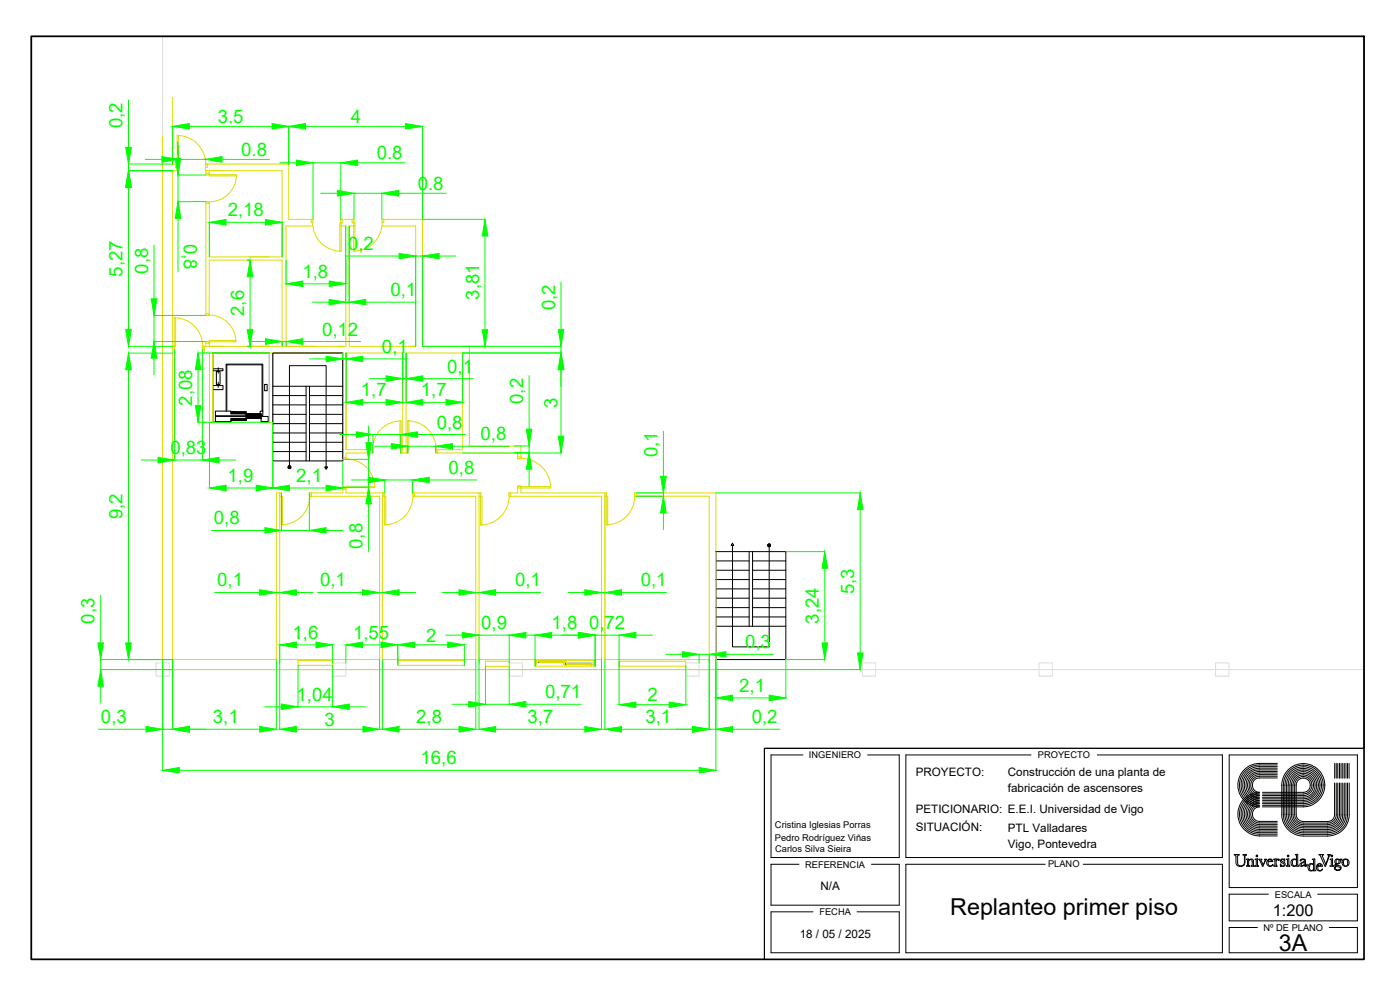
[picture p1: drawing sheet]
<svg xmlns="http://www.w3.org/2000/svg" width="420mm" height="297mm" viewBox="0 0 420 297" stroke-linecap="round" stroke-linejoin="round" font-family="sans-serif">
<!-- layer: Estructura -->
<path d="M48.8 11v189.9h360.5M46.8 198.9h4v4h-4zM99.8 198.9h4v4h-4zM152.8 198.9h4v4h-4zM205.8 198.9h4v4h-4zM258.8 198.9h4v4h-4zM311.8 198.9h4v4h-4zM364.8 198.9h4v4h-4zM46.8 200.9h2" fill="none" stroke="#dcdcdc" stroke-width=".3"/>
<g fill="none" stroke="#dd0" stroke-width=".3">
<path d="M52.7 49.2h.5l.1 1.1h-.6zM53.1 40.6a8.6 8.6 0 0 1 8.6 8.6M53.2 40.7h.4v8.5h-.4zM61.8 49.2h.4v1.1h-.6zM61.8 52h1v.4l-1 .1zM62.8 52.4h8.2v.4h-8.2zM71 52.4a8.2 8.2 0 0 1-8.2 8.2M61.8 60.5l1 .1v.4h-1zM93.4 65.8h.5v1h-.5zM93.8 66.8a8.6 8.6 0 0 0 8.6 8.6M102 66.8h.4v8.6h-.4zM102.3 65.8h.6v1h-.5z"/>
<path d="M105.7 65.8h.6l-.2 1h-.4zM106.1 66.8h.5v8.6h-.5zM114.6 65.8h.6v1h-.5zM114.7 66.8a8.6 8.6 0 0 1-8.6 8.6M52.3 95.3a8.6 8.6 0 0 1 8.5 8.6M52.3 95.3h.4v8.6h-.4zM61.8 94.1h1v.5h-1zM62.8 94.5a8 8 0 0 1 8 8M51.8 103.9h.5l.1 1h-.6zM60.8 103.9h.5v1h-.6zM61.8 102.5l1 .1v.4h-1zM62.8 102.2h8v.4h-8z"/>
<path d="M102.9 137.3h1v.4l-1 .1zM103.9 137.7a8.6 8.6 0 0 1 8.6 8.6M111.4 134.9h.4l.1 1h-.5zM120 126.3h.4v8.6h-.4zM120.4 126.3a8.6 8.6 0 0 0-8.6 8.5M120.4 134.9h.5v1h-.6zM121.9 134.9h.4l.1 1h-.5zM122.3 126.3a8.6 8.6 0 0 1 8.6 8.5M122.3 126.3h.4v8.6h-.4zM130.9 134.9h.5v1h-.6zM155.4 137.1h1v.5l-1 .1zM156.4 137.5a8.9 8.9 0 0 1 8.9 8.9"/>
<path d="M83.9 147.9h.6l-.1 1h-.5zM84.4 148.9h.4v8.6h-.4zM92.8 147.9h.6v1h-.4zM93 148.9a8.6 8.6 0 0 1-8.6 8.6M102.9 146.2l1 .1v.5h-1zM103.9 145.9h8.6v.4h-8.6zM114.9 147.9h.6l-.1 1h-.5zM115.4 148.9h.4v8.6h-.4zM123.8 147.9h.6v1h-.4zM123.9 148.9a8.6 8.6 0 0 1-8.6 8.6M143.8 147.9h.6l-.2 1.1h-.4zM144.2 149h.5v8.5h-.5z"/>
<path d="M152.7 147.9h.6v1.1h-.5zM152.8 148.9a8.6 8.6 0 0 1-8.6 8.6M155.4 145.8l1 .2v.4h-1zM156.4 146h8.9v.4h-8.9zM181.5 147.9h.6l-.2 1h-.4zM181.9 148.9h.5v8.6h-.5zM190.4 147.9h.6v1h-.5zM190.5 148.9a8.6 8.6 0 0 1-8.6 8.6"/>
</g>
<g fill="none" stroke="#dd0" stroke-width=".3">
<path d="M51.8 29.2v20h1.8M48.8 40.9v160h166v-53h-24.4M53.3 49.2v2h-1.5v52.7h.9M61.6 50.3v.9h.2M61.8 49.2h24.9v16.6h7.2M61.8 51.2h22.9v25.9h-21.9v-16.5M61.8 51.2v.8M62.8 51.2v1.6M61.8 60.5v34.1M93.9 67.8h-8v36.1M102 67.8h1.8v36.1h-43M102.3 65.8h4"/>
<path d="M106.6 67.8h-1.8v36.1h20v-36.1h-10.2M114.6 65.8h12.2v38.1h14.1v30M62.8 94.6v-16.6h21.9v25.9M51.8 104.9v93h31.1v-50h1v50h30v-49h-20.5v-1h9.5v-1.1h.9v1.1h11.1l-.1 50h28v-49h-18.4v-1h20M61.3 103.9v2h1.6v20.8h.9v-20.8h39.1v31.4M61.8 102.5v1.4M62.8 102.3v1.6M80.9 105.9v20.8h1v-20.8M103.8 105.9v29h8M103.8 105.9h17.1v29h-.5M103.8 105.9v29M140.9 103.9v30h15.4v3.7"/>
<path d="M111.9 135.9h-8.1v1.4h-.9M120.3 135.9h2.1M122.3 134.9h-.4v-29h17v29h-8M130.8 135.9h24.6v1.8M144.2 148.9h-.4v49h36.7v-49h-27.7M152.7 147.9h2.7v-2.1h1l-.1 2.1h25.8M181.9 148.9h-.4v49h31.4v-49h-22.4"/>
</g>
<!-- layer: Escaleras -->
<g fill="#000" stroke="#000" stroke-width=".3">
<path d="M69.3 123.6l4.6 .5v-.5zM69.3 123.6l4.6 .5h-4.6z"/>
<path d="M69.3 125.5l4.6 .6v-.6zM69.3 125.5l4.6 .6h-4.6z"/>
<path d="M73.9 124.1l4.5 .6v-.6zM73.9 124.1l4.5 .6h-4.5z"/>
<path d="M73.9 125l4.5 .5v-.5zM73.9 125l4.5 .5h-4.5z"/>
<path d="M86.5 140v.2h.4zM86.5 140.2h.4l-.4 .2zM86.5 140.4l.2 .1 .2-.3z"/>
<path d="M86.8 139.8l.1 .4 .1-.4zM86.7 139.9l.1-.1 .1 .4zM86.5 140l.4 .2-.2-.3z"/>
<path d="M86.9 140.2l-.2 .3 .2 .1zM86.9 140.2l.2 .3-.2 .1zM86.9 140.2l.2 .3 .1-.1z"/>
<path d="M86.9 140.2l.3 .2v-.2zM86.9 140.2l.3-.3v.3zM87 139.8l-.1 .4 .3-.3z"/>
<path d="M230.5 163.4l-.1 .2h.4zM230.4 163.6h.4l-.3 .3zM230.5 163.9l.2 .1 .1-.4z"/>
<path d="M230.8 163.6l-.1 .4h.1zM230.8 163.6l.3 .3-.3 .1zM230.8 163.6l.3 .3 .1-.1z"/>
<path d="M230.8 163.2v.4l.2-.3zM230.6 163.3l.2-.1v.4zM230.5 163.4l.3 .2-.2-.3z"/>
<path d="M230.8 163.6l.4 .2v-.2zM230.8 163.6l.4-.2v.2zM231 163.3l-.2 .3 .4-.2z"/>
</g>
<g fill="none" stroke="#000" stroke-width=".3">
<path d="M63.8 110.6h3.1v.6h-3.1zM63.8 115.7h3.1v1.2h-3.1zM64.9 111.4h1.1v3.9h-1.1zM65.5 110.3v1.7M65.5 114.7v1.5M79.4 115.3h.8v1.9h-.8zM81.9 105.9h21v32.4h-21zM81.9 115.9h21M81.9 118.7h10M91.9 115.9v22.4M92.9 115.9v22.4M92.9 118.7h10"/>
<path d="M67.9 123.3v-14.1h11v14.1M68.1 123.3v-13.8h10.6v13.8M69.3 126.7h-5.5v-20.8h17.1v20.8h-2.5M69.3 123.6h4.6v.5h-4.6zM69.3 125.5h4.6v.6h-4.6zM69.3 123.6v-.3h-4.7v1.4h9.3M73.9 125h4.5v.5h-4.5zM73.9 124.1h4.5v.6h-4.5zM73.9 125h-9.3v1.5h4.7v-.4M78.1 123.3h.8v1.4h-.5v-.6h-.3zM78.4 125h2.1v1.5h-2.1zM81.9 135.5h10"/>
<path d="M81.9 132.7h10M81.9 129.9h10M81.9 127.1h10M81.9 124.3h10M81.9 121.5h10M92.9 135.5h10M92.9 132.7h10M92.9 129.9h10M92.9 127.1h10M92.9 124.3h10M92.9 121.5h10M86.9 140.1v-30.4h11v30.4"/>
<path d="M97.5 140.1h.8l-.4 .7zM214.8 165.5h21v32.4h-21zM214.8 168.3h10M214.8 171.1h10M214.8 173.9h10M214.8 176.7h10M214.8 179.5h10M219.8 163.6v30.5h11v-30.5M219.8 163l.4 .6h-.8zM224.8 165.5v22.4M225.8 165.5v22.4M225.8 168.3h10"/>
<path d="M225.8 171.1h10M225.8 173.9h10M225.8 176.7h10M225.8 179.5h10M214.8 187.9h21M214.8 182.3h10M214.8 185.1h10M225.8 182.3h10M225.8 185.1h10"/>
</g>
<path d="M161.7 198.4v.2l.1-.2M161.7 198.4v.2M161.7 198.4l.1 .2M169.1 198.4l.1 .2v-.2M169.1 198.6l.1-.2v.2M170 198.3h8.2M170.1 199.1v.1M170.1 198.9h8M177.4 199.2l.1-.2v.3M177.5 199v.3l-.1-.2" fill="none" stroke="#dcdcdc" stroke-width=".3"/>
<g fill="none" stroke="#dd0" stroke-width=".3">
<path d="M89.5 198.1h10.3v1.5h-10.3zM119.4 198.1h20v1.5h-20zM145.7 198.4h7.1v1.5h-7.1zM160.6 198.3l.3-.1v1.3l-.3-.1zM160.6 199.4v.5h18v-.5M160.9 198.2h17.4M161 198.2h.8l-.1 .6h-.7zM161.7 198.4v.2zM161.7 198.4l.1 .2zM161.7 198.4h7.5zM161.7 198.6l7.5 .1zM161.8 198.4v.2z"/>
<path d="M161.8 198.8h7.3M161.8 198.4h.1M161.8 198.7h.1M169.1 198.4v.2zM169.1 198.4h.1M169.1 198.7h.1M169.1 198.2h.8v.6h-.7zM169.1 198.4l.1 .2zM169.2 198.4v.2zM169.2 198.9h.1M169.2 198.9h.9l-.2 .6h-.7zM169.9 199l.1 .3z"/>
<path d="M169.9 198.3l.2 .6zM170 199.1l.1 .1zM170 199l7.5 .1zM170 199.2l7.5 .1zM170.1 199h.1M170.1 199.3h.1M170.1 199.1v.1zM170.1 199.5h7.3M170.1 198.9h7.3M177.3 199.1l.1 .1zM177.3 199h.1M177.3 199.3h.1"/>
<path d="M177.3 198.9h.9v.6h-.7zM177.4 199.1l.1 .1zM177.5 199v.3zM178.1 198.3v.6l.1-.6M178.2 198.3h.4v1.2l-.4-.1zM185.8 198.4h20v1.5h-20z"/>
</g>
<path d="M161.7 198.7l.1 .1zM169.2 198.8l-.1-.1 .1 .1M169.2 198.8h.1M169.9 199.4h.1M169.9 199.3l.2 .2zM177.5 199.4h.1M177.5 199.4l-.2-.1 .2 .2" fill="none" stroke="#000" stroke-width=".3"/>
<g fill="none" stroke="#0f0" stroke-width=".3">
<path d="M38.6 30v14.2M51.8 37.9v11.3h-13.2v2h13.2M56.8 37.9h24.9M86.7 37.9v11.3M91.7 37.9h30.1M126.8 37.9v27.9h18.8M38.6 56.2v42.7M43.6 47.8h5M53.4 52.5h8.4M53.4 42.5v5M53.4 52.5v8h8.4M61.6 47.8h.1"/>
<path d="M61.6 47.8h-8v1.4M66.6 47.8h14.3M83.9 48.8h5M96.3 58h5M107.3 48.8h14.3M119.6 58h14.3M46.2 73.5v16.1M53.4 65.5v16.1M62.8 66.7v10.4M67.8 66.7h11.9M74.2 78h.9M84.7 66.7v10.4"/>
<path d="M85.9 78v7.2M93.9 65.8v-17h8.4v17M103.7 76.8h16.1M103.8 67.8v22.9h1v-22.9M106.3 65.8v-7.8h8.3v7.8M131.8 76.8h5M145.5 70.8v28.1M61.8 94.6h-15.6v7.9h15.6M75.1 83v15.9M90.9 85.2h7.9M93.8 90.7h5M109.8 90.7h15.1"/>
<path d="M168.4 84.7v14.2M38.6 105.9h13.2M38.6 110.9v82M38.6 103.9h13.2M46.2 107.5v5M52.4 104.9v33.2l8.3-.1v-33.1M59.4 105.9h21.5M59.4 110.9v10.8M74.2 103.9h.9M74.7 102.5h5M84.7 103.9v-1.4h1.2v1.4M90.8 102.5h17.4"/>
<path d="M92.9 107.7h5M102.9 105.9v1.8M102.9 107.7h.9M103.8 105.9v14.8M108.9 107.7h13.5M110.9 113.6h5M120.9 105.9v14.8M120.9 113.6h1M121.9 105.9v14.8M124.8 103.9v-27.1h2v27.1h41.6M126.9 113.6h15.1M158.8 112.7v16.1"/>
<path d="M168.4 103.9v2M168.4 110.9v20M168.4 105.9h-29.5v14.8M42.4 138h5M59.4 126.7h21.5M62.9 126.7v19.7M65.7 138h5M81.9 126.7v19.7M101.9 130.4h5M102.9 138.3v8.1M102.9 137.8h7.8M108.9 120.7h7"/>
<path d="M110.6 127.8v5M110.6 137.8v8.4M111.9 135.9v-5.5h8.4v5.5M112.4 133.9h5M122.4 135.9v-2h8.4v2M125.3 130.4h14.3M126.9 120.7h7M135.8 133.9h16.9M138.9 135.9h29.5M154.4 133.8h4.4v2h-4.4M199.1 129.4v13.5M63.4 159.2h16.1"/>
<path d="M67.9 146.4h9M84.5 147.9v11.3h8.3v-11.3M86.9 146.4h11M97.8 159.2h5.1M102.9 146.2h7.8M105.5 144h5M110.6 151.2v14.3M115.5 147.9v-3.9h8.3v3.9M128.8 144h14.3M158.8 140.8v5M191 147.9h8.1v1h-8.1M199.1 153.9v5"/>
<path d="M214.8 147.9h43.4M258.1 152.9v43M30.2 178.6v14.3M64.4 177.8h13.5M82.9 177.7h1M88.9 177.8h5M95.3 177.8h13.5M113.8 177.7h1M119.8 177.8h5M132.8 177.8h5M142.8 177.7h1M148.8 177.8h13.5"/>
<path d="M170.5 177.8h5M180.5 177.7h1M186.5 177.8h13.5M235.8 165.5h11.8M247.5 170.5v22.4M48.8 197.9v33.2M82.9 197.9v20.9M83.9 193.5v25.3M88.9 193.5h5.9M89.5 199.7v12.4h10.3v-12.4M99.8 193.5v5.4M103.8 193.5v5.4"/>
<path d="M108.8 193.5h5.5M113.9 197.9v20.9M114.8 197.9v20.9M119.4 198.9v-5.5v6.2M124.4 193.4h10M133.8 190.6h5M139.4 193.4v6.2M142.8 197.9v20.9M145.7 199.9v11.4h7.1v-11.4M152.8 198.9v-8.3h-9v28.2M157.8 190.6h5M160.6 190.6v9.3"/>
<path d="M165.6 190.6h8M178.6 199.9v-9.3h7.2v20.9M180.5 197.9v20.9M181.5 197.9v20.9M190.8 190.6h5M199.8 196.3h5M205.8 199.9v11.6M209.8 198.9v-2.6h3.1v22.5M214.8 197.9v33.2M217.8 196.3h14.3M247.6 197.9h-11.8v11.5M29.5 218.8h14.3"/>
<path d="M30.2 205.9v5M51.8 200.9h-21.6v-3h21.6v20.9h-3M56.8 218.8h21.1M79.5 212.1h5M88.9 218.8h20M104.8 212.1h5M119.8 218.8h18M135.7 211.3h5M148.8 218.8h26.7M157.8 211.3h16.7M186.5 218.8h21.4M190.8 211.4h10"/>
<path d="M212.9 218.8h1.9M214.8 200.9h43.4M219.8 218.8h14.3M219.8 209.4h11M53.8 231.1h156"/>
</g>
<g fill="#0f0" stroke="#0f0" stroke-width=".3">
<path d="M51.8 37.9l5-.8v1.6z"/>
<path d="M81.7 37.1l5 .8-5 .8z"/>
<path d="M30.2 200.9l.8 5h-1.6z"/>
<path d="M29.4 192.9h1.6l-.8 5z"/>
<path d="M37.7 192.9h1.7l-.8 5z"/>
<path d="M38.6 105.9l.8 5h-1.7z"/>
<path d="M37.7 98.9h1.7l-.8 5z"/>
<path d="M38.6 51.2l.8 5h-1.7z"/>
<path d="M62.8 66.7l5-.8v1.6z"/>
<path d="M79.7 65.9l5 .8-5 .8z"/>
<path d="M75.1 78l.8 5h-1.7z"/>
<path d="M74.2 98.9h1.7l-.8 5z"/>
<path d="M79.7 101.6l5 .9-5 .8z"/>
<path d="M85.9 102.5l4.9-.9v1.7z"/>
<path d="M85.9 85.2l5-.9v1.7z"/>
<path d="M98.8 84.3l5 .8-5 .9z"/>
<path d="M98.8 89.8l5 .9-5 .8z"/>
<path d="M104.8 90.7l5-.9v1.7z"/>
<path d="M86.7 37.9l5-.8v1.6z"/>
<path d="M121.8 37.1l5 .8-5 .8z"/>
<path d="M126.8 76.8l5-.8v1.7z"/>
<path d="M119.8 76l5 .8-5 .9z"/>
<path d="M145.5 65.8l.9 5h-1.7z"/>
<path d="M144.7 98.9h1.7l-.9 5z"/>
<path d="M37.7 44.2h1.7l-.8 5z"/>
<path d="M62.9 146.4l5-.8v1.7z"/>
<path d="M76.9 145.6l5 .8-5 .9z"/>
<path d="M81.9 146.4l5-.8v1.7z"/>
<path d="M97.9 145.6l5 .8-5 .9z"/>
<path d="M103.8 120.7l5.1-.8v1.7z"/>
<path d="M115.9 119.9l5 .8-5 .9z"/>
<path d="M121.9 120.7l5-.8v1.7z"/>
<path d="M133.9 119.9l5 .8-5 .9z"/>
<path d="M158.8 135.8l.8 5h-1.7z"/>
<path d="M157.9 128.8h1.7l-.8 5z"/>
<path d="M48.6 47l5 .8-5 .9z"/>
<path d="M61.6 47.8l5-.8v1.7z"/>
<path d="M168.4 105.9l.8 5h-1.6z"/>
<path d="M167.6 98.9h1.6l-.8 5z"/>
<path d="M167.6 130.9h1.6l-.8 5z"/>
<path d="M88.9 48l5 .8-5 .9z"/>
<path d="M102.3 48.8l5-.8v1.7z"/>
<path d="M101.3 57.1l5 .9-5 .8z"/>
<path d="M114.6 58l5-.9v1.7z"/>
<path d="M52.6 47.5h1.6l-.8 5z"/>
<path d="M53.4 60.5l.9 5h-1.7z"/>
<path d="M46.2 102.5l.9 5h-1.7z"/>
<path d="M45.4 89.6h1.7l-.9 5z"/>
<path d="M47.4 137.2l5 .8-5 .9z"/>
<path d="M60.7 138l5-.8v1.7z"/>
<path d="M115.9 112.8l5 .8-5 .8z"/>
<path d="M121.9 113.6l5-.8v1.6z"/>
<path d="M97.9 106.9l5 .8-5 .8z"/>
<path d="M103.8 107.7l5.1-.8v1.6z"/>
<path d="M106.9 129.6l5 .8-5 .8z"/>
<path d="M120.3 130.4l5-.8v1.6z"/>
<path d="M117.4 133.1l5 .8-5 .8z"/>
<path d="M130.8 133.9l5-.8v1.6z"/>
<path d="M109.8 132.8h1.7l-.9 5z"/>
<path d="M110.6 146.2l.9 5h-1.7z"/>
<path d="M110.5 143.2l5 .8-5 .9z"/>
<path d="M123.8 144l5-.8v1.7z"/>
<path d="M258.1 147.9l.9 5h-1.7z"/>
<path d="M257.3 195.9h1.7l-.9 5z"/>
<path d="M48.8 231.1l5-.8v1.6z"/>
<path d="M209.8 230.3l5 .8-5 .8z"/>
<path d="M51.8 218.8l5-.8v1.7z"/>
<path d="M77.9 218l5 .8-5 .9z"/>
<path d="M83.9 218.8l5-.8v1.7z"/>
<path d="M108.9 218l5 .8-5 .9z"/>
<path d="M137.8 218l5 .8-5 .9z"/>
<path d="M114.8 218.8l5-.8v1.7z"/>
<path d="M175.5 218l5 .8-5 .9z"/>
<path d="M143.8 218.8l5-.8v1.7z"/>
<path d="M207.9 218l5 .8-5 .9z"/>
<path d="M181.5 218.8l5-.8v1.7z"/>
<path d="M43.8 218l5 .8-5 .9z"/>
<path d="M214.8 218.8l5-.8v1.7z"/>
<path d="M83.9 177.8l5-.9v1.7z"/>
<path d="M77.9 176.9l5 .9-5 .8z"/>
<path d="M175.5 176.9l5 .9-5 .8z"/>
<path d="M181.5 177.8l5-.9v1.7z"/>
<path d="M137.8 176.9l5 .9-5 .8z"/>
<path d="M143.8 177.8l5-.9v1.7z"/>
<path d="M114.8 177.8l5-.9v1.7z"/>
<path d="M108.8 176.9l5 .9-5 .8z"/>
<path d="M199.1 148.9l.8 5h-1.7z"/>
<path d="M198.2 142.9h1.7l-.8 5z"/>
<path d="M214.8 209.4l5-.8v1.7z"/>
<path d="M230.8 208.6l5 .8-5 .9z"/>
<path d="M246.7 192.9h1.7l-.9 5z"/>
<path d="M247.5 165.5l.9 5h-1.7z"/>
<path d="M94.8 192.6l5 .9-5 .8z"/>
<path d="M83.9 193.5l5-.9v1.7z"/>
<path d="M152.8 190.6l5-.8v1.6z"/>
<path d="M138.8 189.8l5 .8-5 .8z"/>
<path d="M204.8 195.5l5 .8-5 .9z"/>
<path d="M212.9 196.3l4.9-.8v1.7z"/>
<path d="M59.4 105.9l.9 5h-1.7z"/>
<path d="M58.6 121.7h1.7l-.9 5z"/>
<path d="M84.5 211.2l5 .9-5 .8z"/>
<path d="M99.8 212.1l5-.9v1.7z"/>
<path d="M119.4 193.4l5-.8v1.7z"/>
<path d="M134.4 192.6l5 .8-5 .9z"/>
<path d="M103.8 193.5l5-.9v1.7z"/>
<path d="M114.3 192.6l5 .8-5 .9z"/>
<path d="M140.7 210.5l5 .8-5 .9z"/>
<path d="M152.8 211.3l5-.8v1.7z"/>
<path d="M160.6 190.6l5-.8v1.6z"/>
<path d="M173.6 189.8l5 .8-5 .8z"/>
<path d="M173.6 189.7l5 .9-5 .8z"/>
<path d="M185.8 190.6l5-.9v1.7z"/>
<path d="M185.8 211.4l5-.8v1.7z"/>
<path d="M200.8 210.6l5 .8-5 .9z"/>
<path d="M92.8 159.2l5-.9v1.7z"/>
<path d="M79.5 158.3l5 .9-5 .8z"/>
</g>
<!-- layer: Ventana grafica 1 -->
<path d="M9.4 10.9h400v213.6h-180v63.4h-220zM368.9 226.5v39.8M407.4 226.5v39.8" fill="none" stroke="#000" stroke-width=".3"/>
<!-- layer: Borde Formato -->
<path d="M9.4 10.9h400v277h-400z" fill="none" stroke="#000" stroke-width=".51"/>
<!-- layer: Cajetin.Lineas -->
<path d="M241 226.5h-9.6v30.8h38.5v-30.8h-9.5M309.4 226.5h-37.5v30.8h95v-30.8h-37.6M368.9 226.5h38.5M409.4 224.5h-180v63.4M239.8 259.3h-8.4v12.3h38.5v-12.3h-8.4M313.7 259.3h-41.8v26.6h95v-26.6h-41.8M244 273.6h-12.6v12.3h38.5v-12.3h-12.7M368.9 266.3h38.5M377.4 278.3h-8.5v7.6h38.5v-7.6h-8.5M380.7 268.3h-11.8v8h38.5v-8h-12" fill="none" stroke="#000" stroke-width=".3"/>
<!-- layer: 0 -->
<g fill="none" stroke="#000" stroke-width=".3">
<path d="M378 229.1h5.3M378 237.7a6.5 6.5 0 0 0-6.5 6.6 6.5 6.5 0 0 0 6.5 6.5M378 229.1a6.5 6.5 0 0 0-6.5 6.5 6.5 6.5 0 0 0 6.5 6.5M378.9 238.7h12.3M383.3 229.5h-5.3a6.1 6.1 0 0 0-6 6.1 6.1 6.1 0 0 0 6 6 2.65 2.65 0 0 0-2.6 2.7 2.65 2.65 0 0 0 2.6 2.6h5.3M383.3 230h-5.3a5.5 5.5 0 0 0-5.5 5.6 5.5 5.5 0 0 0 5.5 5.5 3.2 3.2 0 0 0-3.1 3.2 3.2 3.2 0 0 0 3.1 3.1h5.3M383.3 230.5h-5.3a5.1 5.1 0 0 0-5 5.1 5.1 5.1 0 0 0 5 5.1 3.6 3.6 0 0 0-3.6 3.6 3.6 3.6 0 0 0 3.6 3.6h5.3M383.3 231h-5.3a4.6 4.6 0 0 0-4.6 4.6 4.6 4.6 0 0 0 4.6 4.5 4.1 4.1 0 0 0-4.1 4.2 4.1 4.1 0 0 0 4.1 4.1h5.3M383.3 231.5h-5.3a4.1 4.1 0 0 0-4.1 4.1 4.1 4.1 0 0 0 4.1 4.1 4.6 4.6 0 0 0-4.6 4.6 4.6 4.6 0 0 0 4.6 4.6h5.3M383.3 231.9h-5.3a3.6 3.6 0 0 0-3.6 3.7 3.6 3.6 0 0 0 3.6 3.6 5.1 5.1 0 0 0-5 5.1 5.1 5.1 0 0 0 5 5h5.3M383.3 232.4h-5.3a3.1 3.1 0 0 0-3.1 3.2 3.1 3.1 0 0 0 3.1 3.1 5.6 5.6 0 0 0-5.5 5.6 5.6 5.6 0 0 0 5.5 5.5h5.3M383.3 232.9h-5.3a2.67 2.67 0 0 0-2.6 2.7 2.67 2.67 0 0 0 2.6 2.6 6 6 0 0 0-6 6.1 6 6 0 0 0 6 6h5.3"/>
<path d="M383.3 233.4h-5.3a2.16 2.16 0 0 0-2.1 2.2 2.16 2.16 0 0 0 2.1 2.1M384.7 235.5v8.9a6.5 6.5 0 0 0 6.5 6.5h7.2M385.1 235.5v8.8a6 6 0 0 0 6.1 6h7.2M385.6 235.5v8.8a5.6 5.6 0 0 0 5.6 5.6h7.2M386.1 235.5v8.8a5 5 0 0 0 5.1 5.1h7.2M386.6 235.5v8.8a4.6 4.6 0 0 0 4.6 4.6h7.2M387.1 235.5v8.8a4 4 0 0 0 4.1 4.1h7.2M387.6 235.5v8.9a3.5 3.5 0 0 0 3.6 3.5h7.2M388 235.5v8.9a3.1 3.1 0 0 0 3.2 3.1h7.2M388.5 235.5v8.9a2.54 2.54 0 0 0 2.7 2.6h7.2M389 235.5v8.9a2.17 2.17 0 0 0 2.2 2.1h7.2M391.1 233.5a2.1 2.1 0 0 1 2.1 2.1"/>
<path d="M391.1 229.1a6.5 6.5 0 0 1 6.5 6.6M391.1 233a2.6 2.6 0 0 1 2.6 2.6M391.1 232.5a3.1 3.1 0 0 1 3.1 3.1M391.1 232a3.6 3.6 0 0 1 3.6 3.5 3.6 3.6 0 0 1-3.5 3.7h-12.3M391.1 231.5a4 4 0 0 1 4.1 4.1M391.1 231a4.5 4.5 0 0 1 4.5 4.6M391.1 230.5a5.1 5.1 0 0 1 5.1 5.1M391.1 230.1a5.5 5.5 0 0 1 5.5 5.5M391.1 229.6a6 6 0 0 1 6 6M391.1 233.5a2.1 2.1 0 0 0-2.1 2.2M391.1 233a2.54 2.54 0 0 0-2.6 2.7M391.1 232.5a3.1 3.1 0 0 0-3.1 3.2"/>
<path d="M391.1 232a3.5 3.5 0 0 0-3.5 3.7M391.1 231.5a4 4 0 0 0-4 4.2M391.1 231a4.6 4.6 0 0 0-4.5 4.7M391.1 230.5a5.1 5.1 0 0 0-5 5.2M391.1 230.1a5.5 5.5 0 0 0-5.5 5.6M391.1 229.6a6 6 0 0 0-6 6.1M391.2 229.1a6.5 6.5 0 0 0-6.5 6.6M393.2 235.5a2.1 2.1 0 0 1-2 2.2h-12.3M393.7 235.5a2.68 2.68 0 0 1-2.5 2.7h-12.3M394.2 235.5a3.1 3.1 0 0 1-3.1 3.2M395.2 235.5a4.1 4.1 0 0 1-4 4.2h-12.3M395.6 235.5a4.6 4.6 0 0 1-4.5 4.6"/>
<path d="M396.2 235.5a5.1 5.1 0 0 1-5.1 5.2M396.6 235.5a5.5 5.5 0 0 1-5.5 5.6M397.1 235.5a6 6 0 0 1-6 6.1M397.6 235.5a6.6 6.6 0 0 1-6.5 6.6M400.5 234.9v9.6M400.6 229.1v4.4M401 229.1v4.4M401 234.9v9.6M401.5 229.1v4.4M401.5 234.9v9.6M402 229.1v4.4M402 234.9v9.6"/>
<path d="M402.5 229.1v4.4M402.5 234.9v9.6M403 229.1v4.4M403 234.9v9.6M403.4 229.1v4.4M403.4 234.9v9.6M403.9 229.1v4.4M403.9 234.9v9.6M404.4 229.1v4.4M404.4 234.9v9.7M404.9 229.1v4.4M404.9 234.9v9.6"/>
<path d="M370.4 256.4h1.5l-.5 .4v2a1.02 1.02 0 0 0 1.1 1 1.02 1.02 0 0 0 1-1.1v-1.9l-.5-.4h1.1l-.5 .6v1.7a1.37 1.37 0 0 1-1.2 1.3 1.37 1.37 0 0 1-1.5-1.1v-2.1zM374.1 257.8l.6-.1v.4a.76 .76 0 0 1 .9-.4 .76 .76 0 0 1 .6 .7v1.2l.3 .3h-1l.3-.2v-1.3a.53 .53 0 0 0-.5-.5 .53 .53 0 0 0-.6 .4v1.3l.4 .3h-1l.3-.3v-1.4zM376.7 257.8l.7-.1v2l.3 .2h-1.1l.4-.3v-1.6zM377 256.7h.4v.3h-.4zM377.8 257.8h.9l-.2 .3 .6 1.4 .6-1.3-.2-.4h.6l-1.1 2.2zM378 242.1a2.18 2.18 0 0 0-2.1 2.2 2.18 2.18 0 0 0 2.1 2.2h5.3M378 250.8h5.3M378.9 242.1h12.3M378.9 240.1h12.3M378.9 240.7h12.3M378.9 241.1h12.3M378.9 241.6h12.3"/>
<path d="M380.4 258a.84 .84 0 0 1 1-.3 .84 .84 0 0 1 .6 .8h-1.4v.4a.76 .76 0 0 0 .7 .9l.7-.4a1.05 1.05 0 0 1-1.6 .3 1.05 1.05 0 0 1 0-1.7zM380.7 258a.46 .46 0 0 1 .6-.2 .46 .46 0 0 1 .3 .6h-1zM382.3 257.8l.6-.1 .1 .5a.47 .47 0 0 1 .4-.5 .47 .47 0 0 1 .5 .4l-.2 .1-.2-.3-.5 .4v1.3l.3 .3h-1l.3-.3v-1.6zM384.4 257.9l.5-.2 .5 .2 .2-.2v.7a.59 .59 0 0 0-1-.4v.3a1.08 1.08 0 0 1 .9 1.5l-.5 .2-.5-.3-.2 .3v-.8a.64 .64 0 0 0 .5 .6 .64 .64 0 0 0 .6-.3l-.1-.3-.9-.6zM386.1 257.8l.7-.1v2l.3 .2h-1.1l.4-.2v-1.7zM386.4 256.7h.4v.3h-.4zM388 258.1l.7-.3 .4 .4v1.2l-.4 .4-.5-.1-.3-.4zM388.8 256.4l.7-.1v3.1l.3 .5-.6 .1-.1-.4a1.07 1.07 0 0 1-1.7-.5 1.07 1.07 0 0 1 1-1.4l.7 .3v-1.3zM390.2 258a.86 .86 0 0 1 1-.3 .86 .86 0 0 1 .6 .8v1.2l.4-.2a.38 .38 0 0 1-.4 .5 .38 .38 0 0 1-.4-.4 .7 .7 0 0 1-.7 .4 .7 .7 0 0 1-.6-.6l1.3-.9v-.5a.6 .6 0 0 0-.6-.2 .6 .6 0 0 0-.4 .5zM390.6 259.2l.8-.6v.8a.47 .47 0 0 1-.4 .4 .47 .47 0 0 1-.5-.4zM392.3 259.5h.1M393.1 259.5l.6-.3 .5 .4v1.2l-.3 .3a.91 .91 0 0 1-1-.5 .91 .91 0 0 1 .2-1.1z"/>
<path d="M393.9 257.8l.7-.1v3.3l.3 .2-.6 .2-.1-.4a1.03 1.03 0 0 1-1.4-.1 1.03 1.03 0 0 1 0-1.4 1.03 1.03 0 0 1 1.4-.1v-1.3zM395.4 259.4a.87 .87 0 0 1 .9-.2 .87 .87 0 0 1 .6 .7h-1.4v.4a.76 .76 0 0 0 .5 .9 .76 .76 0 0 0 .9-.4 1.06 1.06 0 0 1-1.6 .3 1.06 1.06 0 0 1 .1-1.7zM395.6 259.4a.46 .46 0 0 1 .6-.2 .46 .46 0 0 1 .3 .6h-1zM395.9 256.4h1.4l-.5 .4 1.1 2.6 .8-2.5-.3-.5h.9l-1.5 3.6h-.2l-1.4-3.3zM399.2 257.8l.7-.1v1.9l.4 .3h-1.1l.3-.3v-1.6zM399.5 256.7h.4v.3h-.4zM400.5 244.5a2.03 2.03 0 0 1-2.1 2M400.8 257.9a.93 .93 0 0 1 1.2 .1l.5-.3 .3 .2-.7 .1a1.05 1.05 0 0 1-1.2 1.4v.2l1.1 .1a.7 .7 0 0 1 .5 .7 .7 .7 0 0 1-.5 .7h-.5a.78 .78 0 0 1-1-.8l.3-.1a.71 .71 0 0 0 .6 .9 .71 .71 0 0 0 .8-.8l-1.6-.5v-.3l.4-.3-.4-.5zM401 244.5a2.54 2.54 0 0 1-2.6 2.5M401.1 258l.1-.1a.62 .62 0 0 1 .7 .6 .62 .62 0 0 1-.7 .6l-.2-.3zM401.5 244.5a2.91 2.91 0 0 1-3.1 2.9M402 244.5a3.5 3.5 0 0 1-3.6 3.4"/>
<path d="M402.5 244.5a3.9 3.9 0 0 1-4.1 3.9M403 244.5a4.5 4.5 0 0 1-4.6 4.4M403.4 258a.63 .63 0 0 1 .6-.1 .63 .63 0 0 1 .5 .5v.5a.79 .79 0 0 1-.7 1 1.24 1.24 0 0 1-.4-1.9zM403.4 244.5a4.9 4.9 0 0 1-5 4.9M403.9 244.5a5.5 5.5 0 0 1-5.5 5.4M404.4 244.5a5.9 5.9 0 0 1-6 5.8M404.9 244.5a6.4 6.4 0 0 1-6.5 6.4"/>
<circle cx="403.9" cy="258.8" r="1.11"/>
</g>
<g font-size="7">
<text x="285.2" y="274.4">Replanteo primer piso</text>
<text x="383.8" y="285.3">3A</text>
</g>
<g font-size="5.6" fill="#0f0">
<text x="36.8" y="38.5" transform="rotate(-90 36.8 38.5)">0,2</text>
<text x="65.4" y="36.8">3.5</text>
<text x="105.3" y="36.9">4</text>
<text x="72.4" y="46.8">0.8</text>
<text x="113.1" y="47.8">0.8</text>
<text x="125.3" y="56.9">0.8</text>
<text x="68.3" y="64.9">2,18</text>
<text x="55.2" y="73.1" transform="rotate(90 55.2 73.1)">0,8</text>
<text x="104.5" y="75">0,2</text>
<text x="36.8" y="83" transform="rotate(-90 36.8 83)">5,27</text>
<text x="44.4" y="82.1" transform="rotate(-90 44.4 82.1)">0,8</text>
<text x="90.8" y="83.3">1,8</text>
<text x="117.2" y="88.8">0,1</text>
<text x="143.8" y="89.9" transform="rotate(-90 143.8 89.9)">3,81</text>
<text x="73.2" y="94.8" transform="rotate(-90 73.2 94.8)">2,6</text>
<text x="166.6" y="93.1" transform="rotate(-90 166.6 93.1)">0,2</text>
<text x="96.6" y="100.7">0,12</text>
<text x="114.6" y="105.9">0,1</text>
<text x="134.2" y="111.8">0,1</text>
<text x="108.3" y="118.9">1,7</text>
<text x="126.3" y="118.9">1,7</text>
<text x="57.7" y="121.7" transform="rotate(-90 57.7 121.7)">2,08</text>
<text x="157" y="121.2" transform="rotate(-90 157 121.2)">0,2</text>
<text x="167.3" y="122.5" transform="rotate(-90 167.3 122.5)">3</text>
<text x="131.1" y="128.6">0,8</text>
<text x="51.1" y="136.3">0,83</text>
<text x="144.2" y="132.1">0,8</text>
<text x="197.3" y="137.1" transform="rotate(-90 197.3 137.1)">0,1</text>
<text x="134.6" y="142.2">0,8</text>
<text x="68.3" y="144.6">1,9</text>
<text x="88.9" y="144.6">2,1</text>
<text x="36.8" y="155.8" transform="rotate(-90 36.8 155.8)">9,2</text>
<text x="64.2" y="157.3">0,8</text>
<text x="108.8" y="164.7" transform="rotate(-90 108.8 164.7)">0,8</text>
<text x="65.2" y="176">0,1</text>
<text x="96.1" y="176">0,1</text>
<text x="154.6" y="176">0,1</text>
<text x="192.3" y="176">0,1</text>
<text x="256.4" y="178.3" transform="rotate(-90 256.4 178.3)">5,3</text>
<text x="28.4" y="187.1" transform="rotate(-90 28.4 187.1)">0,3</text>
<text x="87.8" y="191.7">1,6</text>
<text x="106" y="191.7">1,55</text>
<text x="144.4" y="188.8">0,9</text>
<text x="165.5" y="188.8">1,8</text>
<text x="176.8" y="188.8">0,72</text>
<text x="245.7" y="187.1" transform="rotate(-90 245.7 187.1)">3,24</text>
<text x="127.9" y="192.5">2</text>
<text x="223.6" y="194.5">0,3</text>
<text x="163.6" y="209.5">0,71</text>
<text x="221.9" y="207.6">2,1</text>
<text x="89" y="210.3">1,04</text>
<text x="194.3" y="210.5">2</text>
<text x="30.3" y="217">0,3</text>
<text x="63.9" y="217">3,1</text>
<text x="97.4" y="217.7">3</text>
<text x="124.9" y="217">2,8</text>
<text x="158.3" y="217">3,7</text>
<text x="193.7" y="217">3,1</text>
<text x="225.6" y="217">0,2</text>
<text x="126.2" y="229.3">16,6</text>
</g>
<text font-size="4.9" x="382" y="274.8">1:200</text>
<g font-size="3.5">
<text x="274.8" y="232.8">PROYECTO:</text>
<text x="302.5" y="232.7">Construcción de una planta de</text>
<text x="302.5" y="237.6">fabricación de ascensores</text>
<text x="274.8" y="243.8">PETICIONARIO: E.E.I. Universidad de Vigo</text>
<text x="274.8" y="249.5">SITUACIÓN:</text>
<text x="302.5" y="249.5">PTL Valladares</text>
<text x="302.5" y="254.5">Vigo, Pontevedra</text>
<text x="246.3" y="267.2">N/A</text>
<text x="240" y="281.5">18 / 05 / 2025</text>
</g>
<g font-size="2.8">
<text x="242.8" y="227.5">INGENIERO</text>
<text x="311.5" y="227.5">PROYECTO</text>
<text x="232.6" y="248.6">Cristina Iglesias Porras</text>
<text x="232.5" y="252.2">Pedro Rodríguez Viñas</text>
<text x="232.7" y="255.5">Carlos Silva Sieira</text>
<text x="241.6" y="260.3">REFERENCIA</text>
<text x="314.5" y="260.3">PLANO</text>
<text x="382.6" y="269.3">ESCALA</text>
<text x="245.9" y="274.6">FECHA</text>
<text x="379.2" y="279.3">Nº DE PLANO</text>
</g>
</svg>
